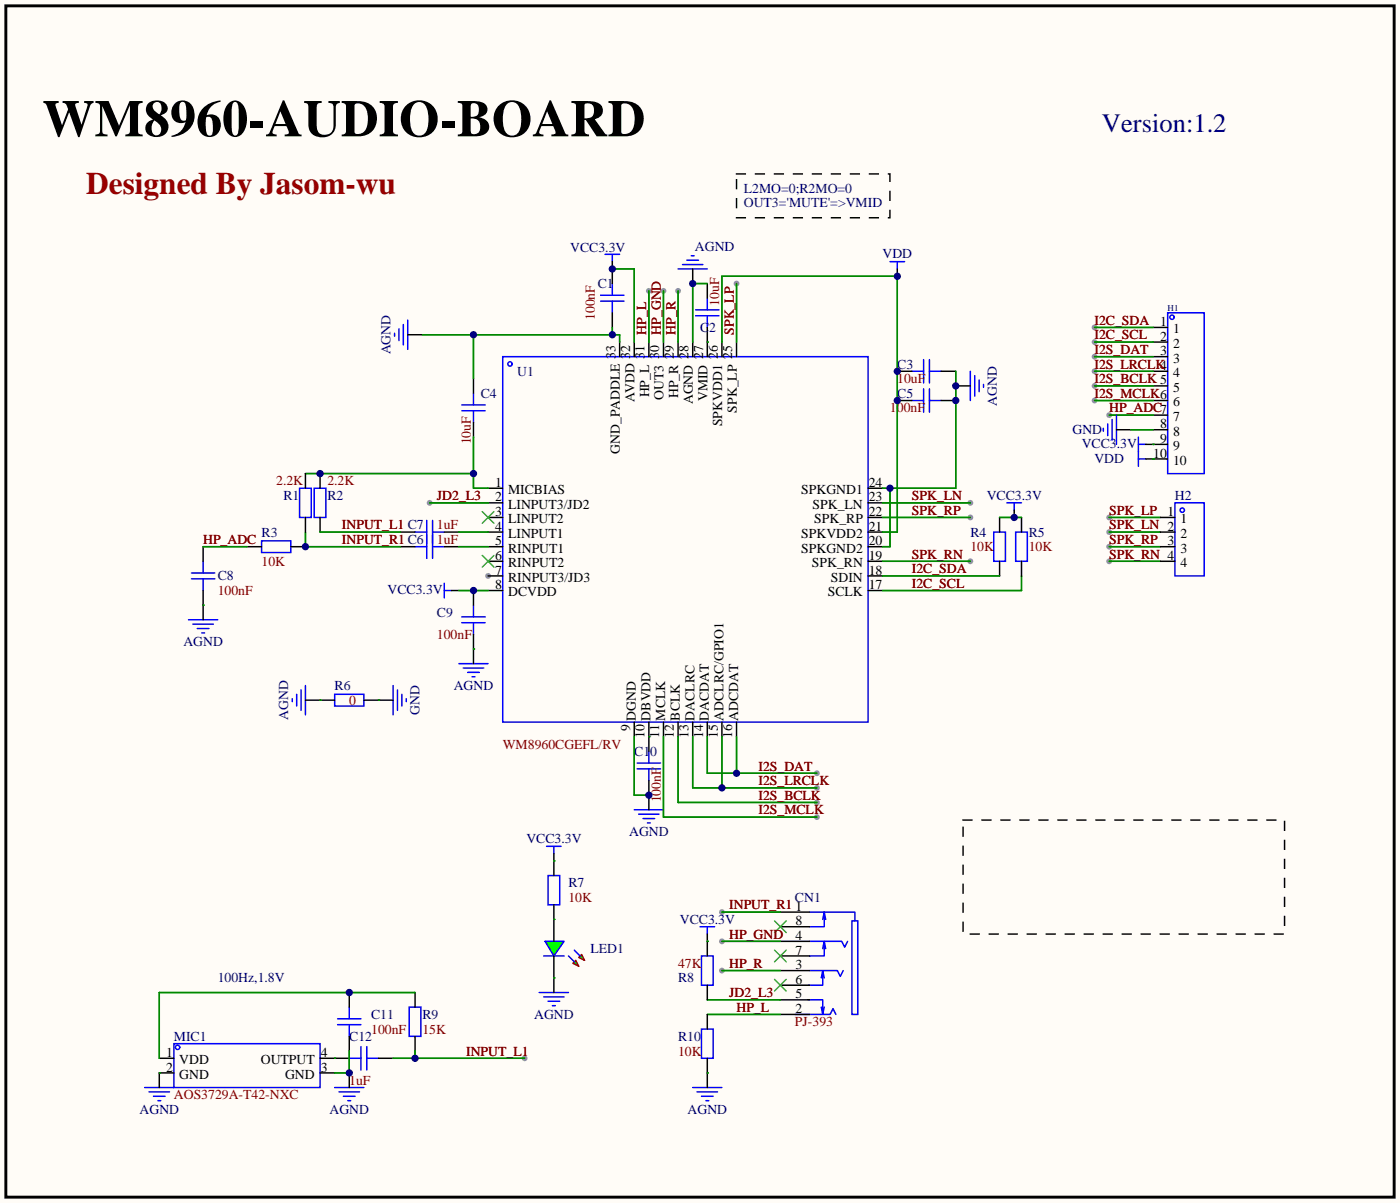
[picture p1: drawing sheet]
<svg xmlns="http://www.w3.org/2000/svg" width="243mm" height="209mm" viewBox="0 0 243 209" stroke-linecap="round" stroke-linejoin="round" font-family="sans-serif">
<path d="M0 0h243.3v209h-243.3z" fill="#fffcf7"/>
<g fill="#999">
<circle cx="84.8" cy="100.1" r=".51"/>
<circle cx="128" cy="49.3" r=".51"/>
<circle cx="168.7" cy="87.4" r=".51"/>
<circle cx="168.7" cy="89.9" r=".51"/>
<circle cx="142" cy="134.4" r=".51"/>
<circle cx="142" cy="136.9" r=".51"/>
<circle cx="142" cy="139.4" r=".51"/>
<circle cx="142" cy="142" r=".51"/>
<circle cx="91.2" cy="183.9" r=".51"/>
<circle cx="125.5" cy="158.5" r=".51"/>
<circle cx="125.5" cy="168.7" r=".51"/>
<circle cx="125.5" cy="163.6" r=".51"/>
<circle cx="192.8" cy="89.9" r=".51"/>
<circle cx="192.8" cy="92.5" r=".51"/>
<circle cx="192.8" cy="95" r=".51"/>
<circle cx="192.8" cy="97.5" r=".51"/>
<circle cx="117.9" cy="50.5" r=".51"/>
<circle cx="115.3" cy="50.5" r=".51"/>
<circle cx="112.8" cy="50.5" r=".51"/>
<circle cx="168.7" cy="97.5" r=".51"/>
<circle cx="190.2" cy="56.9" r=".51"/>
<circle cx="190.2" cy="59.4" r=".51"/>
<circle cx="190.2" cy="62" r=".51"/>
<circle cx="190.2" cy="64.5" r=".51"/>
<circle cx="190.2" cy="67.1" r=".51"/>
<circle cx="190.2" cy="69.6" r=".51"/>
<circle cx="192.8" cy="72.1" r=".51"/>
<circle cx="74.7" cy="87.4" r=".51"/>
</g>
<g fill="none" stroke="#00f" stroke-width=".25">
<path d="M68.6 57.9v.5M69.3 57.2v2M70.1 56.4v3.5M70.9 55.6v5.1M104.4 51.3h4.1M104.4 52.3h4.1M105.2 44.2h2.5M106.4 44.2v1.3M106.4 49.3v2M106.4 52.3v2.1M117.9 46.7h5M118.6 46h3.6"/>
<path d="M119.4 45.2h2M120.1 44.4h.5M120.9 54.9h4.1M120.9 53.8h4.1M122.9 51.8v2M122.9 54.9v2M154.7 45.5h2.5M156 45.5v1.2M80.3 71.4h4M80.3 70.4h4M82.3 68.3v2.1M82.3 71.4v2"/>
<path d="M87.4 62h63.5v63.5h-63.5zM158.5 64.5h2M158.5 69.6h2M160.5 62.5v4M160.5 67.6v4M161.5 62.5v4M161.5 67.6v4M161.5 64.5h2.1M161.5 69.6h2.1M168.7 64.5v5.1M169.4 65.3v3.5M170.2 66v2.1"/>
<path d="M170.9 66.8v.5M52.1 84.8h2v5.1h-2zM54.6 84.8h2v5.1h-2zM72.1 95h2.1M72.1 92.5h2.1M74.2 90.4v6.6M75.2 95h2M75.2 90.4v6.6M75.2 92.5h2M68.3 119.1v5.1M69.1 119.9v3.5M79.8 115.3h5"/>
<path d="M80.3 107.2h4M80.3 108.2h4M80.5 116.1h3.6M81.3 116.8h2M82 117.6h.5M82.3 105.2v2M82.3 108.2v2M58.2 120.6h5v2.1h-5zM69.8 120.6v2.1M70.6 121.4v.5M110.7 133.6h4.1M110.7 132.6h4.1"/>
<path d="M112.8 130.6v2M112.8 133.6v2M110.2 140.7h5.1M111 141.5h3.6M111.8 142.2h2M112.5 143h.5M58.7 178.1h4M58.7 177h4M60.7 175v2M60.7 178.1v2M71.1 175h2.1v5.1h-2.1zM94.5 166.1h3.5"/>
<path d="M25.1 189h5.1M25.9 189.7h3.6M26.7 190.5h2M27.4 191.3h.5M30.2 181.4h25.4v7.6h-25.4zM58.2 189h5M58.9 189.7h3.6M59.7 190.5h2M60.5 191.3h.5M60.7 183.9h2M62.7 181.9v4M63.8 183.9h2"/>
<path d="M63.8 181.9v4"/>
<circle cx="88.6" cy="63.2" r=".38"/>
<circle cx="30.9" cy="182" r=".38"/>
</g>
<g fill="none" stroke="#000" stroke-width=".25">
<path d="M70.9 58.2h2.5M106.4 45.5v3.8M106.4 54.4v2.5M107.7 59.4v2.6M110.2 59.4v2.6M112.8 59.4v2.6M115.3 59.4v2.6M117.9 59.4v2.6M120.4 46.7v2.6M120.4 59.4v2.6M122.9 49.3v2.5M122.9 56.9v5.1"/>
<path d="M125.5 59.4v2.6M128 59.4v2.6M156 46.7v1.3M82.3 65.8v2.5M82.3 73.4v2.5M156 64.5h2.5M156 69.6h2.5M163.6 64.5h2.5M163.6 69.6h2.5M166.1 67.1h2.6M53.1 82.3v2.5M53.1 89.9v2.6"/>
<path d="M55.6 82.3v2.5M55.6 89.9v2.6M69.6 92.5h2.5M69.6 95h2.5M77.2 92.5h2.6M77.2 95h2.6M84.8 84.8h2.6M84.8 87.4h2.6M84.8 89.9h2.6M84.8 92.5h2.6M84.8 95h2.6M84.8 97.5h2.6"/>
<path d="M150.9 84.8h2.5M150.9 87.4h2.5M150.9 89.9h2.5M150.9 92.5h2.5M150.9 95h2.5M150.9 97.5h2.5M82.3 102.6v2.6M82.3 110.2v5.1M84.8 100.1h2.6M84.8 102.6h2.6M150.9 100.1h2.5M150.9 102.6h2.5"/>
<path d="M55.6 121.7h2.6M63.2 121.7h5.1M110.2 125.5v2.5M112.8 125.5v5.1M112.8 135.6v5.1M115.3 125.5v2.5M117.9 125.5v2.5M120.4 125.5v2.5M122.9 125.5v2.5M125.5 125.5v2.5M128 125.5v2.5M60.7 172.5v2.5"/>
<path d="M72.1 172.5v2.5M27.7 183.9h2.5M30.2 186.4h-2.5v2.6M55.6 183.9h5.1M55.6 186.4h2.6M60.7 180.1v2.5M60.7 186.4v2.6M65.8 183.9h2.5M72.1 180.1v2.5"/>
</g>
<path d="M83.8 88.9l2.1 2M83.8 96.5l2.1 2.1M85.9 88.9l-2.1 2M85.9 96.5l-2.1 2.1" fill="none" stroke="#3c3" stroke-width=".25"/>
<g fill="none" stroke="#008700" stroke-width=".25">
<path d="M106.4 46.7h3.8v12.7M125.5 59.4v-11.4h30.5v44.5h-2.6M128 49.3v10.1M82.3 75.9v8.9h2.5M166.1 64.5v20.3h-12.7M53.1 82.3h29.2M53.1 92.5v2.5h16.5M55.6 92.5h14M153.4 87.4h15.3M153.4 89.9h15.3M154.7 84.8v10.2h-1.3M177.5 100.1v2.5h-24.1"/>
<path d="M65.8 121.7h.1M110.2 128v10.2h2.6M115.3 128v14h26.7M117.9 128v11.4h24.1M120.4 128v8.9h21.6M122.9 128v6.4h19.1M125.5 128v8.9M128 128v6.4M72.1 172.5h-44.4v11.4M27.7 186.4h.1M58.2 183.9h.1M60.7 182.6v3.8h-2.5"/>
<path d="M68.3 183.9h22.9M72.1 182.6v1.3"/>
</g>
<path d="M128 30.2h26.7v7.6h-26.7zM167.4 142.5h55.9v19.8h-55.9z" fill="none" stroke="#000" stroke-width=".25" stroke-dasharray="1.5 1.8"/>
<path d="M94.7 163.6h3.3l-1.7 2.5z" fill="#0f0" stroke="#00f" stroke-width=".25"/>
<g fill="#0f0" stroke="#a10000" stroke-width=".25">
<path d="M100.6 166.4l.5-.5 .5 1z"/>
<path d="M99.6 167.4l.5-.5 .5 1z"/>
</g>
<g fill="none" stroke="#00f" stroke-width=".25">
<path d="M202.9 54.4h6.4v27.9h-6.4zM191.8 74.4v.5M192.5 73.7v2M193.3 72.9v3.6M194.1 72.1v5.1M197.9 75.9v5.1M197.9 77.2h1.2M197.9 79.8h1.2M33.3 99.6h4M35.3 97.5v2.1M45.5 94h5v2h-5zM172.7 92.5h2.1v5h-2.1z"/>
<path d="M175 87.4h2.5M176.3 87.4v1.2M176.5 92.5h2.1v5h-2.1zM204.2 87.4h5.1v12.7h-5.1zM32.8 107.7h5M33.3 100.6h4M33.5 108.5h3.6M34.3 109.2h2M35.1 110h.5M35.3 100.6v2M52.3 119.9v3.5M53.1 119.1v5.1"/>
<path d="M77.2 101.3v2.6M77.2 102.6h1.3M50.8 121.4v.5M51.6 120.6v2.1M95 147.1h2.5M95.2 152.1h2.1v5.1h-2.1zM96.3 147.1v1.2M140.7 158.5h7.9v1.5M143.3 158.5l-.3 1.3M143.5 159.8l-.2-1.3v2.5h-2.6M93.7 172.5h5.1M94.5 173.2h3.5"/>
<path d="M95.2 174h2.1M96 174.8h.5M98.8 166.1l1 1M99.8 165.1l1 1M121.7 161h2.5M121.9 166.1h2.1v5.1h-2.1zM121.9 178.8h2.1v5.1h-2.1zM122.9 161v1.3M138.2 176.3h6.1l.5-1 .5 1M140.5 173.7h2.5v2.6l-.3-1.3M140.7 163.6h5.6l.5 1 .5-1M140.7 168.7h4.8l.5 1 .6-1"/>
<path d="M142.7 169.9l.3-1.2v2.5h-2.5M143 168.7l.3 1.2M143.3 163.6l-.3 1.2M143.3 175l-.3 1.3M143.5 164.8l-.2-1.2v2.5h-2.6M148.1 160h1v16.3h-1zM120.4 189h5.1M121.2 189.7h3.5M121.9 190.5h2.1M122.7 191.3h.5"/>
<circle cx="203.7" cy="55.1" r=".38"/>
<circle cx="205.5" cy="88.6" r=".38"/>
</g>
<g fill="none" stroke="#000" stroke-width=".25">
<path d="M200.4 56.9h2.5M200.4 59.4h2.5M194.1 74.7h2.5M199.1 77.2h3.8M199.1 79.8h3.8M200.4 62h2.5M200.4 64.5h2.5M200.4 67.1h2.5M200.4 69.6h2.5M200.4 72.1h2.5M200.4 74.7h2.5M35.3 95v2.5"/>
<path d="M42.9 95h2.6M50.5 95h2.6M173.7 89.9v2.6M173.7 97.5v2.6M176.3 88.6v1.3M177.5 89.9v2.6M177.5 97.5v2.6M201.7 95h2.5M201.7 89.9h2.5M201.7 92.5h2.5M201.7 97.5h2.5M35.3 102.6v5.1"/>
<path d="M78.5 102.6h1.3M53.1 121.7h2.5M96.3 148.3v3.8M96.3 157.2v6.4M135.6 158.5h5.1M96.3 166.1v6.4M122.9 162.3v3.8M122.9 171.2v2.5M122.9 176.3v2.5M135.6 166.1h5.1M135.6 163.6h5.1M135.6 168.7h5.1"/>
<path d="M135.6 171.2h5.1M135.6 176.3h5.1M135.6 173.7h5.1M135.6 161h5.1M122.9 183.9v5.1"/>
</g>
<g fill="none" stroke="#008700" stroke-width=".25">
<path d="M73.4 58.2h34.3v1.2M82.3 58.2v7.6M106.4 56.9v1.3M112.8 50.5v8.9M115.3 50.5v8.9M117.9 50.5v8.9M122.9 59.4h.1M122.9 49.3h-2.5v10.1M190.2 56.9h10.2M190.2 59.4h10.2M190.2 62h10.2M190.2 64.5h10.2"/>
<path d="M190.2 67.1h10.2M190.2 69.6h10.2M192.8 72.1h7.6M196.6 74.7h3.8M200.4 77.2h.1M200.4 79.8h.1M35.3 95h7.6M74.7 87.4h10.1M79.8 95h5M79.8 92.5h5M153.4 97.5h15.3M173.7 89.9h3.8"/>
<path d="M192.8 95h8.9M192.8 89.9h8.9M192.8 92.5h8.9M192.8 97.5h8.9M35.3 105.2h.1M79.8 102.6h5M82.3 112.8h.1M153.4 100.1h20.3M55.6 121.7h.1M112.8 128h.1M96.3 159.8h.1M96.3 149.6h.1"/>
<path d="M125.5 158.5h10.1M96.3 169.9h.1M122.9 163.6h.1M122.9 176.3h12.7M122.9 173.7h12.7M125.5 168.7h10.1M125.5 163.6h10.1M122.9 186.4h.1"/>
</g>
<path d="M134.6 165.1l2.1 2M134.6 170.2l2.1 2M134.6 160l2.1 2.1M136.7 165.1l-2.1 2M136.7 170.2l-2.1 2M136.7 160l-2.1 2.1" fill="none" stroke="#3c3" stroke-width=".25"/>
<path d="M1 1h241.3v207h-241.3z" fill="none" stroke="#000" stroke-width=".51"/>
<g fill="#000080">
<circle cx="106.4" cy="46.7" r=".63"/>
<circle cx="82.3" cy="82.3" r=".63"/>
<circle cx="55.6" cy="82.3" r=".63"/>
<circle cx="53.1" cy="95" r=".63"/>
<circle cx="60.7" cy="186.4" r=".63"/>
<circle cx="60.7" cy="172.5" r=".63"/>
<circle cx="112.8" cy="138.2" r=".63"/>
<circle cx="156" cy="69.6" r=".63"/>
<circle cx="156" cy="64.5" r=".63"/>
<circle cx="156" cy="48" r=".63"/>
<circle cx="166.1" cy="67.1" r=".63"/>
<circle cx="166.1" cy="69.6" r=".63"/>
<circle cx="154.7" cy="84.8" r=".63"/>
<circle cx="128" cy="134.4" r=".63"/>
<circle cx="125.5" cy="136.9" r=".63"/>
<circle cx="72.1" cy="183.9" r=".63"/>
<circle cx="82.3" cy="102.6" r=".63"/>
<circle cx="176.3" cy="89.9" r=".63"/>
<circle cx="120.4" cy="49.3" r=".63"/>
<circle cx="82.3" cy="58.2" r=".63"/>
<circle cx="106.4" cy="58.2" r=".63"/>
</g>
<text font-size="9.1" x="7.4" y="23.7">WM8960-AUDIO-BOARD</text>
<text font-size="5.4" fill="#900" x="15" y="33.7">Designed By Jasom-wu</text>
<text font-size="4.6" fill="#000080" x="191.5" y="23">Version:1.2</text>
<g font-size="2.4" fill="#000080">
<text x="129.3" y="33.6">L2MO=0;R2MO=0</text>
<text x="129.3" y="35.9">OUT3='MUTE'=&gt;VMID</text>
<text x="99.1" y="43.7">VCC3.3V</text>
<text x="120.8" y="43.6">AGND</text>
<text x="153.4" y="44.9">VDD</text>
<text x="103.9" y="50.1">C1</text>
<text x="121.7" y="57.7">C2</text>
<text x="67.8" y="61.6" transform="rotate(-90 67.8 61.6)">AGND</text>
<text x="89.9" y="65.3">U1</text>
<text x="156" y="64">C3</text>
<text x="83.6" y="69.1">C4</text>
<text x="156" y="69.1">C5</text>
<text x="173.3" y="70.5" transform="rotate(-90 173.3 70.5)">AGND</text>
<text x="186.4" y="75.4">GND</text>
<text x="188" y="77.9">VCC3.3V</text>
<text x="190.2" y="80.5">VDD</text>
<text x="49.3" y="86.9">R1</text>
<text x="56.9" y="86.9">R2</text>
<text x="171.5" y="86.9">VCC3.3V</text>
<text x="204.2" y="86.9">H2</text>
<text x="45.5" y="93.2">R3</text>
<text x="168.7" y="93.2">R4</text>
<text x="178.8" y="93.2">R5</text>
<text x="37.8" y="100.9">C8</text>
<text x="67.4" y="103.3">VCC3.3V</text>
<text x="75.9" y="107.2">C9</text>
<text x="31.9" y="112.2">AGND</text>
<text x="58.2" y="119.9">R6</text>
<text x="78.9" y="119.8">AGND</text>
<text x="50.1" y="125.1" transform="rotate(-90 50.1 125.1)">AGND</text>
<text x="72.9" y="124.2" transform="rotate(-90 72.9 124.2)">GND</text>
<text x="110.2" y="131.3">C10</text>
<text x="91.5" y="146.5">VCC3.3V</text>
<text x="109.3" y="145.2">AGND</text>
<text x="98.8" y="154.2">R7</text>
<text x="118.2" y="160.6">VCC3.3V</text>
<text x="138.2" y="156.7">CN1</text>
<text x="102.6" y="165.6">LED1</text>
<text x="37.8" y="170.7">100Hz,1.8V</text>
<text x="117.9" y="170.7">R8</text>
<text x="64.5" y="177.1">C11</text>
<text x="73.4" y="177.1">R9</text>
<text x="92.8" y="177">AGND</text>
<text x="30.2" y="180.9">MIC1</text>
<text x="60.7" y="180.9">C12</text>
<text x="117.9" y="180.9">R10</text>
<text x="24.3" y="193.5">AGND</text>
<text x="57.3" y="193.5">AGND</text>
<text x="119.5" y="193.5">AGND</text>
</g>
<g font-size="2.4" fill="#800000">
<text x="125" y="53.1" transform="rotate(-90 125 53.1)">10uF</text>
<text x="103.4" y="55.6" transform="rotate(-90 103.4 55.6)">100nF</text>
<text x="112.3" y="58.2" transform="rotate(-90 112.3 58.2)">HP_L</text>
<text x="114.8" y="58.2" transform="rotate(-90 114.8 58.2)">HP_GND</text>
<text x="117.4" y="58.2" transform="rotate(-90 117.4 58.2)">HP_R</text>
<text x="127.5" y="58.2" transform="rotate(-90 127.5 58.2)">SPK_LP</text>
<text x="190.2" y="56.4">I2C_SDA</text>
<text x="190.2" y="59">I2C_SCL</text>
<text x="190.2" y="61.5">I2S_DAT</text>
<text x="190.2" y="64">I2S_LRCLK4</text>
<text x="154.7" y="71.7">100nF</text>
<text x="156" y="66.6">10uF</text>
<text x="190.2" y="66.6">I2S_BCLK 5</text>
<text x="190.2" y="69.1">I2S_MCLK6</text>
<text x="192.8" y="71.7">HP_ADC7</text>
<text x="81.8" y="77.2" transform="rotate(-90 81.8 77.2)">10uF</text>
<text x="48" y="84.4">2.2K</text>
<text x="56.9" y="84.4">2.2K</text>
<text x="75.9" y="86.9">JD2_L3</text>
<text x="158.5" y="86.9">SPK_LN</text>
<text x="158.5" y="89.4">SPK_RP</text>
<text x="192.8" y="89.4">SPK_LP</text>
<text x="35.3" y="94.5">HP_ADC</text>
<text x="59.4" y="94.5">INPUT_R1 C6</text>
<text x="59.4" y="92">INPUT_L1 C7</text>
<text x="75.9" y="94.5">1uF</text>
<text x="75.9" y="92">1uF</text>
<text x="168.7" y="95.8">10K</text>
<text x="178.8" y="95.8">10K</text>
<text x="192.8" y="92">SPK_LN 2</text>
<text x="192.8" y="94.5">SPK_RP 3</text>
<text x="45.5" y="98.3">10K</text>
<text x="158.5" y="99.6">I2C_SDA</text>
<text x="158.5" y="97.1">SPK_RN</text>
<text x="192.8" y="97.1">SPK_RN 4</text>
<text x="37.8" y="103.4">100nF</text>
<text x="158.5" y="102.1">I2C_SCL</text>
<text x="75.9" y="111">100nF</text>
<text x="60.7" y="122.5">0</text>
<text x="87.4" y="130.1">WM8960CGEFL/RV</text>
<text x="131.8" y="133.9">I2S_DAT</text>
<text x="131.8" y="136.4">I2S_LRCLK</text>
<text x="114.8" y="139.4" transform="rotate(-90 114.8 139.4)">100nF</text>
<text x="131.8" y="139">I2S_BCLK</text>
<text x="131.8" y="141.5">I2S_MCLK</text>
<text x="98.8" y="156.7">10K</text>
<text x="126.7" y="158">INPUT_R1</text>
<text x="126.7" y="163.1">HP_GND</text>
<text x="117.9" y="168.2">47K</text>
<text x="126.7" y="168.2">HP_R</text>
<text x="126.7" y="173.3">JD2_L3</text>
<text x="64.5" y="179.6">100nF</text>
<text x="73.4" y="179.6">15K</text>
<text x="128" y="175.8">HP_L</text>
<text x="138.2" y="178.3">PJ-393</text>
<text x="81" y="183.4">INPUT_L1</text>
<text x="117.9" y="183.4">10K</text>
<text x="30.2" y="191">AOS3729A-T42-NXC</text>
<text x="60.7" y="188.5">1uF</text>
</g>
<g font-size="2.4">
<text x="201.6" y="56.7">1</text>
<text x="201.6" y="59.2">2</text>
<text x="203.9" y="57.9">1</text>
<text x="107" y="62.3" transform="rotate(-90 107 62.3)">33</text>
<text x="109.5" y="62.3" transform="rotate(-90 109.5 62.3)">32</text>
<text x="112" y="62.3" transform="rotate(-90 112 62.3)">31</text>
<text x="114.6" y="62.3" transform="rotate(-90 114.6 62.3)">30</text>
<text x="117.1" y="62.3" transform="rotate(-90 117.1 62.3)">29</text>
<text x="119.7" y="62.3" transform="rotate(-90 119.7 62.3)">28</text>
<text x="122.2" y="62.3" transform="rotate(-90 122.2 62.3)">27</text>
<text x="124.7" y="62.3" transform="rotate(-90 124.7 62.3)">26</text>
<text x="127.3" y="62.3" transform="rotate(-90 127.3 62.3)">25</text>
<text x="201.6" y="61.7">3</text>
<text x="203.9" y="60.5">2</text>
<text x="203.9" y="63">3</text>
<text x="203.9" y="65.5">4</text>
<text x="110.3" y="69.9" transform="rotate(-90 110.3 69.9)">AVDD</text>
<text x="112.8" y="69.1" transform="rotate(-90 112.8 69.1)">HP_L</text>
<text x="115.3" y="69.5" transform="rotate(-90 115.3 69.5)">OUT3</text>
<text x="117.9" y="69.2" transform="rotate(-90 117.9 69.2)">HP_R</text>
<text x="120.4" y="70.3" transform="rotate(-90 120.4 70.3)">AGND</text>
<text x="123" y="69.7" transform="rotate(-90 123 69.7)">VMID</text>
<text x="128" y="71.7" transform="rotate(-90 128 71.7)">SPK_LP</text>
<text x="203.9" y="68.1">5</text>
<text x="203.9" y="70.6">6</text>
<text x="125.5" y="74.1" transform="rotate(-90 125.5 74.1)">SPKVDD1</text>
<text x="201.6" y="74.4">8</text>
<text x="201.6" y="77">9</text>
<text x="203.9" y="73.2">7</text>
<text x="203.9" y="75.7">8</text>
<text x="107.7" y="78.9" transform="rotate(-90 107.7 78.9)">GND_PADDLE</text>
<text x="200.4" y="79.5">10</text>
<text x="203.9" y="78.2">9</text>
<text x="203.9" y="80.8">10</text>
<text x="86.1" y="84.6">1</text>
<text x="86.1" y="87.1">2</text>
<text x="86.1" y="89.7">3</text>
<text x="88.3" y="85.9">MICBIAS</text>
<text x="88.3" y="88.4">LINPUT3/JD2</text>
<text x="139.3" y="85.9">SPKGND1</text>
<text x="141.2" y="88.4">SPK_LN</text>
<text x="151" y="89.7">22</text>
<text x="151" y="87.1">23</text>
<text x="151" y="84.6">24</text>
<text x="202.9" y="89.7">1</text>
<text x="86.1" y="92.2">4</text>
<text x="86.1" y="94.8">5</text>
<text x="88.3" y="90.9">LINPUT2</text>
<text x="88.3" y="93.5">LINPUT1</text>
<text x="139.3" y="93.5">SPKVDD2</text>
<text x="141.5" y="90.9">SPK_RP</text>
<text x="151" y="94.8">20</text>
<text x="151" y="92.2">21</text>
<text x="205.2" y="90.9">1</text>
<text x="205.2" y="93.5">2</text>
<text x="86.1" y="97.3">6</text>
<text x="86.1" y="99.8">7</text>
<text x="88.3" y="96">RINPUT1</text>
<text x="88.3" y="98.6">RINPUT2</text>
<text x="88.3" y="101.1">RINPUT3/JD3</text>
<text x="139.3" y="96">SPKGND2</text>
<text x="141.1" y="98.6">SPK_RN</text>
<text x="144.4" y="101.1">SDIN</text>
<text x="151" y="99.8">18</text>
<text x="151" y="97.3">19</text>
<text x="205.2" y="96">3</text>
<text x="205.2" y="98.6">4</text>
<text x="86.1" y="102.4">8</text>
<text x="88.3" y="103.6">DCVDD</text>
<text x="143.9" y="103.6">SCLK</text>
<text x="151" y="102.4">17</text>
<text x="110.5" y="125.2" transform="rotate(-90 110.5 125.2)">DGND</text>
<text x="113.1" y="125.2" transform="rotate(-90 113.1 125.2)">DBVDD</text>
<text x="115.6" y="125.2" transform="rotate(-90 115.6 125.2)">MCLK</text>
<text x="118.1" y="125.2" transform="rotate(-90 118.1 125.2)">BCLK</text>
<text x="120.7" y="125.2" transform="rotate(-90 120.7 125.2)">DACLRC</text>
<text x="123.2" y="125.2" transform="rotate(-90 123.2 125.2)">DACDAT</text>
<text x="125.8" y="125.2" transform="rotate(-90 125.8 125.2)">ADCLRC/GPIO1</text>
<text x="128.3" y="125.2" transform="rotate(-90 128.3 125.2)">ADCDAT</text>
<text x="109.5" y="127" transform="rotate(-90 109.5 127)">9</text>
<text x="112" y="128.2" transform="rotate(-90 112 128.2)">10</text>
<text x="114.6" y="128.2" transform="rotate(-90 114.6 128.2)">11</text>
<text x="117.1" y="128.2" transform="rotate(-90 117.1 128.2)">12</text>
<text x="119.7" y="128.2" transform="rotate(-90 119.7 128.2)">13</text>
<text x="122.2" y="128.2" transform="rotate(-90 122.2 128.2)">14</text>
<text x="124.7" y="128.2" transform="rotate(-90 124.7 128.2)">15</text>
<text x="127.3" y="128.2" transform="rotate(-90 127.3 128.2)">16</text>
<text x="138.3" y="158.3">1</text>
<text x="138.3" y="160.8">8</text>
<text x="138.3" y="165.9">7</text>
<text x="138.3" y="163.3">4</text>
<text x="138.3" y="168.4">3</text>
<text x="138.3" y="171">6</text>
<text x="138.3" y="173.5">5</text>
<text x="138.3" y="176">2</text>
<text x="28.9" y="183.7">1</text>
<text x="31.2" y="184.9">VDD</text>
<text x="45.3" y="184.9">OUTPUT</text>
<text x="55.8" y="183.7">4</text>
<text x="28.9" y="186.2">2</text>
<text x="31.2" y="187.5">GND</text>
<text x="49.5" y="187.5">GND</text>
<text x="55.8" y="186.2">3</text>
</g>
<text font-size="1.6" fill="#000080" x="202.9" y="54">H1</text>
</svg>
